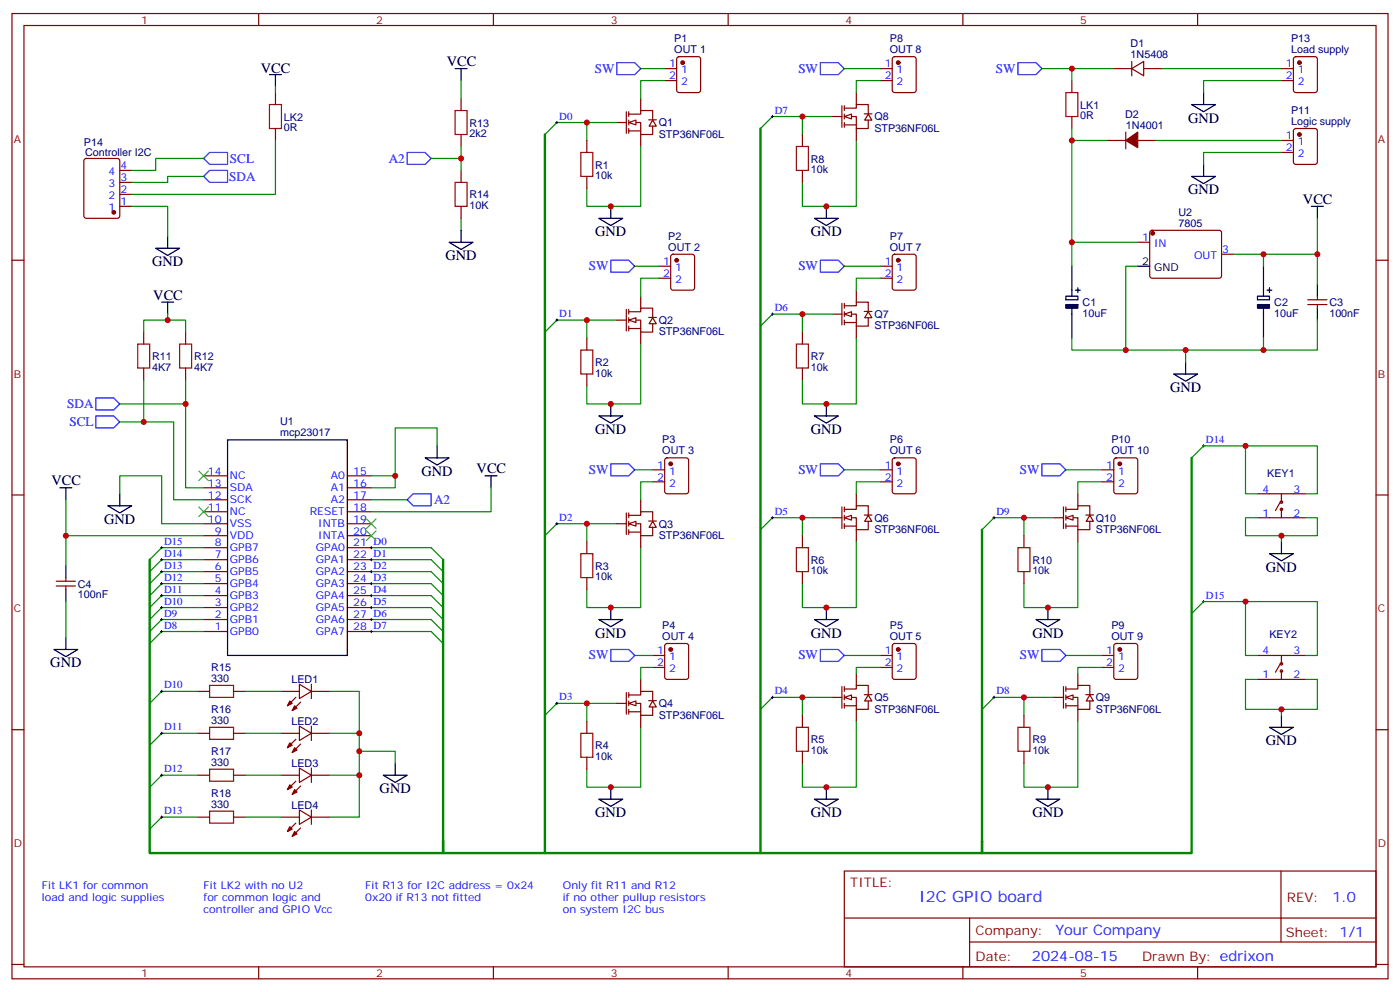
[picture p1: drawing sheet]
<svg xmlns="http://www.w3.org/2000/svg" width="412mm" height="292mm" viewBox="0 0 412 292" stroke-linecap="round" stroke-linejoin="round" font-family="sans-serif">
<g fill="none" stroke="#870000" stroke-width=".35">
<path d="M3.5 4h405.4v284.3h-405.4zM7.1 7.5h398.2v277.3h-398.2zM76.2 4v3.5M145.3 4v3.5M214.5 4v3.5M283.6 4v3.5M352.8 4v3.5M181.7 36.1h2.8M184.5 32.9v6.4M185.2 33.6h3.5v-1h3.6v2.8M185.2 32.9v1.4M185.2 35.4v1.4"/>
<path d="M185.2 37.9v1.4M185.2 38.6h3.5M187.3 36.1h1.4v3.5h3.6v-2.5M188.7 29v3.6M188.7 39.6v3.5M191.1 35.3h2.2M192.3 35.4l1 1.7h-2.1zM3.5 76.7h3.6M405.3 76.7h3.6M3.5 145.8h3.6M405.3 145.8h3.6M3.5 214.9h3.6"/>
<path d="M405.3 214.9h3.6M248.7 256.6h156.6v28.2h-156.6zM377.3 256.6v20.9M248.7 270.4h156.5M285.6 277.5h119.6M285.6 270.4v14.1M3.5 284.1h3.6M76.2 284.8v3.5M145.3 284.8v3.5M214.5 284.8v3.5M283.6 284.8v3.5M352.8 284.8v3.5"/>
<path d="M405.3 284.1h3.6"/>
</g>
<path d="M185.2 36.1l2.1-.7v1.4z" fill="#fff" stroke="#870000" stroke-width=".35"/>
<g fill="none" stroke="#870000" stroke-width=".35">
<path d="M181.7 94.3h2.8M184.5 91.1v6.4M185.2 91.8h3.5v-1h3.6v2.8M185.2 91.1v1.4M185.2 93.6v1.4M185.2 96.1v1.4M185.2 96.8h3.5M187.3 94.3h1.4v3.5h3.6v-2.4M188.7 87.2v3.6M188.7 97.8v3.6M191.1 93.5h2.2M192.3 93.6l1 1.8h-2.1z"/>
<path d="M60 157.8h7M60 154.3h7M60 150.7h7M60 147.2h7M60 143.7h7M60 140.2h7M102.3 157.8h7.1M102.3 154.3h7.1M102.3 150.7h7.1M102.3 147.2h7.1M102.3 143.7h7.1M102.3 140.2h7.1"/>
<path d="M60 179h7M60 175.4h7M60 171.9h7M60 168.4h7M60 164.9h7M60 161.3h7M102.3 179h7.1M102.3 175.4h7.1M102.3 171.9h7.1M102.3 168.4h7.1M102.3 164.9h7.1M102.3 161.3h7.1"/>
<path d="M60 186h7M60 182.5h7M102.3 186h7.1M102.3 182.5h7.1"/>
</g>
<path d="M176.4 64.3h7l-3.5 2.1zM179.9 60.8v3.5M179.9 119v3.5M67 129.6h35.3v63.5h-35.3zM176.4 122.5h7l-3.5 2.1z" fill="none" stroke="#000" stroke-width=".35"/>
<path d="M181.7 36.1h-8.8v5.3M188.7 43.1v17.7h-15.8v-5.3M181.7 94.3h-8.8v5.3M188.7 101.4v17.6h-15.8v-5.3" fill="none" stroke="#008700" stroke-width=".35"/>
<path d="M185.2 94.3l2.1-.7v1.4z" fill="#fff" stroke="#870000" stroke-width=".35"/>
<path d="M181.7 154.3h-8.8v5.3M188.7 161.3v17.7h-15.8v-5.3" fill="none" stroke="#008700" stroke-width=".35"/>
<path d="M179.9 179v3.5M176.4 182.5h7l-3.5 2.1z" fill="none" stroke="#000" stroke-width=".35"/>
<path d="M181.7 154.3h2.8M184.5 151.1v6.3M185.2 151.8h3.5v-1.1h3.6v2.9M185.2 151.1v1.4M185.2 153.6v1.4M185.2 156v1.4M185.2 156.7h3.5M187.3 154.3h1.4v3.5h3.6v-2.5M188.7 147.2v3.5M188.7 157.8v3.5M191.1 153.5h2.2M192.3 153.6l1 1.7h-2.1z" fill="none" stroke="#870000" stroke-width=".35"/>
<path d="M185.2 154.3l2.1-.7v1.4z" fill="#fff" stroke="#870000" stroke-width=".35"/>
<path d="M181.7 207.2h-8.8v5.3M188.7 214.2v17.7h-15.8v-5.3" fill="none" stroke="#008700" stroke-width=".35"/>
<path d="M176.4 235.4h7l-3.5 2.1zM179.9 231.9v3.5" fill="none" stroke="#000" stroke-width=".35"/>
<path d="M181.7 207.2h2.8M184.5 204v6.4M185.2 204.7h3.5v-1h3.6v2.8M185.2 204v1.4M185.2 206.5v1.4M185.2 209v1.4M185.2 209.7h3.5M187.3 207.2h1.4v3.5h3.6v-2.5M188.7 200.1v3.6M188.7 210.7v3.5M191.1 206.4h2.2M192.3 206.5l1 1.7h-2.1z" fill="none" stroke="#870000" stroke-width=".35"/>
<path d="M185.2 207.2l2.1-.7v1.4z" fill="#fff" stroke="#870000" stroke-width=".35"/>
<path d="M252.2 198.4v3.5M245.2 205.4h2.8M248 202.2v6.4M248.7 203h3.5v-1.1h3.6v2.8M248.7 202.2v1.5M248.7 204.7v1.4M248.7 207.2v1.4M248.7 207.9h3.5M250.8 205.4h1.4v3.6h3.6v-2.5M252.2 209v3.5M254.6 204.6h2.2M255.8 204.7l1 1.8h-2.1z" fill="none" stroke="#870000" stroke-width=".35"/>
<path d="M248.7 205.4l2.1-.7v1.4z" fill="#fff" stroke="#870000" stroke-width=".35"/>
<path d="M239.9 235.4h7l-3.5 2.1zM243.4 231.9v3.5" fill="none" stroke="#000" stroke-width=".35"/>
<path d="M245.2 205.4h-8.8v5.3M252.2 212.5v19.4h-15.8v-7.1" fill="none" stroke="#008700" stroke-width=".35"/>
<path d="M245.2 152.5h2.8M248 149.3v6.4M248.7 150h3.5v-1h3.6v2.8M248.7 149.3v1.4M248.7 151.8v1.4M248.7 154.3v1.4M248.7 155h3.5M250.8 152.5h1.4v3.5h3.6v-2.4M252.2 145.5v3.5M252.2 156v3.6M254.6 151.7h2.2M255.8 151.8l1 1.8h-2.1z" fill="none" stroke="#870000" stroke-width=".35"/>
<path d="M248.7 152.5l2.1-.7v1.4z" fill="#fff" stroke="#870000" stroke-width=".35"/>
<path d="M243.4 179v3.5M239.9 182.5h7l-3.5 2.1z" fill="none" stroke="#000" stroke-width=".35"/>
<path d="M245.2 152.5h-8.8v5.3M252.2 159.6v19.4h-15.8v-7.1" fill="none" stroke="#008700" stroke-width=".35"/>
<path d="M245.2 92.5h2.8M248 89.4v6.3M248.7 90.1h3.5v-1.1h3.6v2.8M248.7 89.4v1.4M248.7 91.8v1.4M248.7 94.3v1.4M248.7 95h3.5M250.8 92.5h1.4v3.6h3.6v-2.5M252.2 85.5v3.5M252.2 96.1v3.5M254.6 91.7h2.2M255.8 91.8l1 1.8h-2.1z" fill="none" stroke="#870000" stroke-width=".35"/>
<path d="M248.7 92.5l2.1-.7v1.4z" fill="#fff" stroke="#870000" stroke-width=".35"/>
<path d="M239.9 64.3h7l-3.5 2.1zM243.4 60.8v3.5M243.4 119v3.5M239.9 122.5h7l-3.5 2.1z" fill="none" stroke="#000" stroke-width=".35"/>
<path d="M245.2 34.3h-8.8v5.3M252.2 41.4v19.4h-15.8v-7.1M245.2 92.5h-8.8v5.3M252.2 99.6v19.4h-15.8v-7.1" fill="none" stroke="#008700" stroke-width=".35"/>
<path d="M245.2 34.3h2.8M248 31.2v6.3M248.7 31.9h3.5v-1.1h3.6v2.8M248.7 31.2v1.4M248.7 33.6v1.4M248.7 36.1v1.4M248.7 36.8h3.5M250.8 34.3h1.4v3.6h3.6v-2.5M252.2 27.3v3.5M252.2 37.9v3.5M254.6 33.5h2.2M255.8 33.6l1 1.8h-2.1z" fill="none" stroke="#870000" stroke-width=".35"/>
<path d="M248.7 34.3l2.1-.7v1.4z" fill="#fff" stroke="#870000" stroke-width=".35"/>
<path d="M317.5 198.4v3.5M310.4 205.4h2.9M313.3 202.2v6.4M314 203h3.5v-1.1h3.5v2.8M314 202.2v1.5M314 204.7v1.4M314 207.2v1.4M314 207.9h3.5M316.1 205.4h1.4v3.6h3.5v-2.5M317.5 209v3.5M319.9 204.6h2.2M321 204.7l1.1 1.8h-2.1z" fill="none" stroke="#870000" stroke-width=".35"/>
<path d="M314 205.4l2.1-.7v1.4z" fill="#fff" stroke="#870000" stroke-width=".35"/>
<path d="M305.2 235.4h7l-3.5 2.1zM308.7 231.9v3.5" fill="none" stroke="#000" stroke-width=".35"/>
<path d="M310.4 205.4h-8.8v5.3M317.5 212.5v19.4h-15.9v-7.1" fill="none" stroke="#008700" stroke-width=".35"/>
<path d="M310.4 152.5h2.9M313.3 149.3v6.4M314 150h3.5v-1h3.5v2.8M314 149.3v1.4M314 151.8v1.4M314 154.3v1.4M314 155h3.5M316.1 152.5h1.4v3.5h3.5v-2.4M317.5 145.5v3.5M317.5 156v3.6M319.9 151.7h2.2M321 151.8l1.1 1.8h-2.1z" fill="none" stroke="#870000" stroke-width=".35"/>
<path d="M314 152.5l2.1-.7v1.4z" fill="#fff" stroke="#870000" stroke-width=".35"/>
<g fill="none" stroke="#000" stroke-width=".35">
<path d="M79.4 22h3.5M81.1 22v3.5M134.1 20.2h3.5M135.8 20.2v3.5M351 30.8h7.1l-3.6 2.1zM354.5 27.3v3.5M351 52h7.1l-3.6 2.1zM354.5 48.4v3.6M45.9 73.1h7l-3.5 2.1zM49.4 69.6v3.5M132.3 71.4h7l-3.5 2.1zM135.8 67.8v3.6"/>
<path d="M315.7 78.4v8.8M335.1 78.4h3.6M372.2 78.4v8.8M386.3 60.8h3.5M388.1 60.8v3.5M47.6 89h3.6M49.4 89v3.5M314 87.2h3.5v1.1h-3.5zM315.7 89.7v9.9M316.8 85.5h1.4M317.5 84.8v1.4M370.4 87.2h3.5v1.1h-3.5z"/>
<path d="M372.2 89.7v9.9M373.2 85.5h1.4M373.9 84.8v1.4M388.1 83.7v3.5M388.1 90.8v3.5M345.7 110.2h7.1l-3.6 2.1zM349.2 106.6v3.6M125.2 134.9h7.1l-3.5 2.1zM128.8 131.3v3.6M17.6 143.7h3.6M19.4 143.7v3.5M31.7 149h7.1l-3.5 2.1z"/>
<path d="M35.3 145.5v3.5M142.9 140.2h3.5M144.6 140.2v3.5M377.5 159.6v3.5M19.4 166.6v3.5M19.4 173.7v3.5M308.7 179v3.5M373.9 163.1h7.1l-3.5 2.1zM15.9 191.3h7l-3.5 2.1zM19.4 187.8v3.5M305.2 182.5h7l-3.5 2.1zM373.9 214.2h7.1l-3.5 2.2z"/>
<path d="M377.5 210.7v3.5M112.9 228.4h7l-3.5 2.1zM116.4 224.8v3.6"/>
</g>
<g fill="none" stroke="#008700" stroke-width=".35">
<path d="M81.1 25.5v1.8M135.8 23.7v5.3M172.9 36.1h-8.9l-3.5 3.5M188.7 20.2h7.1M195.8 23.7h-7.1v5.3M236.4 34.3h-8.9l-3.5 3.6M248.7 20.2h10.6M259.3 23.7h-7.1v3.6M306.9 20.2h21.2M315.7 20.2v3.5M315.7 37.9v3.5M342.2 20.2h35.3"/>
<path d="M377.5 23.7h-23v3.6M60 52h-10.6v1.7h-10.6M60 46.7h-14.1v3.5h-7.1M81.1 41.4v15.9h-42.3M127 46.7h8.8M135.8 43.1v7.1M326.3 41.4h-10.6v37M340.4 41.4h37.1M377.5 44.9h-23v3.5M38.8 60.8h10.6v8.8M135.8 64.3v3.5M187 78.4h7"/>
<path d="M248.7 78.4h10.6M315.7 71.4h19.4M335.1 78.4h-3.5v24.7M363.4 74.9h24.7v8.8M372.2 74.9v3.5M388.1 64.3v10.6M42.3 97.8v-3.5h12.4v3.5M49.4 92.5v1.8M172.9 94.3h-8.9l-3.5 3.5M194 82h-5.3v5.2M236.4 92.5h-8.9l-3.5 3.6M259.3 82h-7.1v3.5"/>
<path d="M372.2 99.6v3.5M388.1 94.3v8.8h-72.4v-3.5M35.3 119h19.4v24.7h5.3M42.3 111.9v12.4M54.7 111.9v7.1M349.2 103.1v3.5M35.3 124.3h15.9v22.9h8.8M128.8 131.3v-5.3h-12.4v17.7h-7M187 138.4h5.3M248.7 138.4h10.6M314 138.4h10.6M351 134.9l3.5-3.6h33.6v14.2h-3.6"/>
<path d="M366.9 131.3v14.2h3.5M19.4 147.2v10.6h40.6M19.4 157.8v8.8M35.3 145.5v-5.3h12.3v14.1h12.4M109.4 140.2h7M109.4 147.2h10.5M144.6 143.7v7h-35.2M172.9 154.3h-8.9l-3.5 3.5M192.3 141.9h-3.6v5.3M236.4 152.5h-8.9l-3.5 3.5M259.3 141.9h-7.1v3.6M301.6 152.5h-8.8l-3.5 3.5"/>
<path d="M310.4 152.5h-8.8v5.3M317.5 159.6v19.4h-15.9v-7.1M324.6 141.9h-7.1v3.6M370.4 152.5h-3.5v5.3h10.6M384.5 152.5h3.6v5.3h-10.6v1.8M19.4 177.2v10.6M60 179h-12.4l-3.5 3.5M60 175.4h-12.4l-3.5 3.6M60 171.9h-12.4l-3.5 3.5M60 168.4h-12.4l-3.5 3.5M60 164.9h-12.4l-3.5 3.5M60 161.3h-12.4l-3.5 3.6"/>
<path d="M109.4 161.3h17.6l3.5 3.6M109.4 164.9h17.6l3.5 3.5M109.4 168.4h17.6l3.5 3.5M109.4 171.9h17.6l3.5 3.5M109.4 175.4h17.6l3.5 3.6M109.4 179h17.6l3.5 3.5M366.9 177.2v15.9h3.5M60 182.5h-12.4l-3.5 3.5M60 186h-12.4l-3.5 3.5M109.4 186h17.6l3.5 3.5M109.4 182.5h17.6l3.5 3.5M187 193.1h5.3"/>
<path d="M192.3 196.6h-3.6v3.5M248.7 193.1h10.6M259.3 196.6h-7.1v1.8M314 193.1h10.6M324.6 196.6h-7.1v1.8M351 180.7l3.5-3.5h33.6v15.9h-3.6M58.2 203.7h-10.6l-3.5 3.5M58.2 216h-10.6l-3.5 3.5M72.3 203.7h10.6M72.3 216h10.6M97 203.7h8.8v37h-8.8M97 216h8.8"/>
<path d="M172.9 207.2h-8.9l-3.5 3.5M236.4 205.4h-8.9l-3.5 3.6M301.6 205.4h-8.8l-3.5 3.6M370.4 200.1h-3.5v8.9h10.6M384.5 200.1h3.6v8.9h-10.6v1.7M58.2 228.4h-10.6l-3.5 3.5M72.3 228.4h10.6M97 228.4h8.8M105.8 221.3h10.6v3.5M58.2 240.7h-10.6l-3.5 3.5M72.3 240.7h10.6"/>
</g>
<path d="M160.5 39.6v211.7M224 37.9v213.4M351 134.9v116.4h-61.7v-3.5M289.3 156v91.8M44.1 164.9v86.4h86.4v-3.5M130.5 164.9v86.4h158.8v-3.5" fill="none" stroke="#008700" stroke-width=".71"/>
<g fill="none" stroke="#000" stroke-width=".29">
<path d="M163.7 36.1h.7M164 35.7v.7M227.2 34.3h.7M227.5 34v.7M163.7 94.3h.7M164 93.9v.8M227.2 92.5h.7M227.5 92.2v.7M354.2 131.3h.7M354.5 131v.7M163.7 154.3h.7M164 153.9v.7"/>
<path d="M227.2 152.5h.7M227.5 152.2v.7M292.5 152.5h.7M292.8 152.2v.7M47.3 161.3h.7M47.3 164.9h.7M47.3 168.4h.7M47.3 171.9h.7M47.3 175.4h.7M47.3 179h.7M47.6 161v.7M47.6 164.5v.7"/>
<path d="M47.6 168v.7M47.6 171.6v.7M47.6 175.1v.7M47.6 178.6v.7M109 161.3h.7M109 164.9h.7M109 168.4h.7M109 171.9h.7M109 175.4h.7M109 179h.7M109.4 161v.7M109.4 164.5v.7"/>
<path d="M109.4 168v.7M109.4 171.6v.7M109.4 175.1v.7M109.4 178.6v.7M354.2 177.2h.7M354.5 176.8v.8M47.3 182.5h.7M47.3 186h.7M47.6 182.1v.7M47.6 185.7v.7M109 182.5h.7M109 186h.7"/>
<path d="M109.4 182.1v.7M109.4 185.7v.7M47.3 203.7h.7M47.3 216h.7M47.6 203.3v.7M47.6 215.7v.7M163.7 207.2h.7M164 206.8v.7M227.2 205.4h.7M227.5 205.1v.7M292.5 205.4h.7M292.8 205.1v.7"/>
<path d="M47.3 228.4h.7M47.6 228v.7M47.3 240.7h.7M47.6 240.3v.8"/>
</g>
<path d="M58.6 138.7l2.8 2.9M61.4 138.7l-2.8 2.9M58.6 149.3l2.8 2.9M61.4 149.3l-2.8 2.9M107.9 152.9l2.9 2.8M107.9 156.4l2.9 2.8M110.8 152.9l-2.9 2.8M110.8 156.4l-2.9 2.8" fill="none" stroke="#3c3" stroke-width=".35"/>
<g fill="none" stroke="#00f" stroke-width=".35">
<path d="M181.7 18.5h5.3l1.7 1.7-1.7 1.8h-5.3zM241.7 18.5h5.2l1.8 1.7-1.8 1.8h-5.2zM299.9 18.5h5.3l1.7 1.7-1.7 1.8h-5.3zM60 46.7l1.7-1.8h5.3v3.5h-5.3zM60 52l1.7-1.8h5.3v3.5h-5.3zM119.9 44.9h5.3l1.8 1.8-1.8 1.7h-5.3zM179.9 76.7h5.3l1.8 1.7-1.8 1.8h-5.3zM241.7 76.7h5.2l1.8 1.7-1.8 1.8h-5.2zM28.2 117.2h5.3l1.8 1.8-1.8 1.8h-5.3zM28.2 122.5h5.3l1.8 1.8-1.8 1.7h-5.3zM179.9 136.6h5.3l1.8 1.8-1.8 1.8h-5.3zM241.7 136.6h5.2l1.8 1.8-1.8 1.8h-5.2z"/>
<path d="M306.9 136.6h5.3l1.8 1.8-1.8 1.8h-5.3zM119.9 147.2l1.8-1.7h5.3v3.5h-5.3zM179.9 191.3h5.3l1.8 1.8-1.8 1.7h-5.3zM241.7 191.3h5.2l1.8 1.8-1.8 1.7h-5.2zM306.9 191.3h5.3l1.8 1.8-1.8 1.7h-5.3z"/>
</g>
<g fill="none" stroke="#870000" stroke-width=".35">
<path d="M199.6 16.9l.4-.2h5.7l.6 .4 .1 9.5-.5 .6-5.9 .1-.6-.5-.1-9.4zM263.1 16.9l.4-.2h5.7l.6 .4 .1 9.5-.5 .6-5.9 .1-.6-.5-.1-9.4zM333.4 18.1v4.2M381.2 16.9l.5-.2h5.6l.7 .4 .1 9.5-.5 .6-5.9 .1-.6-.5-.1-9.4zM81.1 27.3v3.5M81.1 37.9v3.5M135.8 29v3.6M135.8 39.6v3.5M195.8 20.2h3.5M195.8 23.7h3.5M236.4 39.6v3.5M259.3 20.2h3.5"/>
<path d="M259.3 23.7h3.5M315.7 23.7v3.6M315.7 34.3v3.6M328.1 20.2h5.3M331.6 38.9v5M333.4 20.2l3.5-2.1v4.2zM336.9 20.2h5.3M377.5 20.2h3.5M377.5 23.7h3.5M381.2 38.1l.5-.2h5.6l.7 .4 .1 9.4-.5 .7h-5.9l-.6-.4-.1-9.4zM24.9 46.9l.5-.2h9.2l.6 .4 .1 16.5-.5 .7h-9.4l-.7-.5v-16.4zM35.3 50.2h3.5"/>
<path d="M35.3 53.7h3.5M35.3 57.3h3.5M135.8 50.2v3.5M172.9 41.4v3.5M172.9 52v3.5M236.4 50.2v3.5M326.3 41.4h5.3M335.1 41.4h5.3M377.5 41.4h3.5M377.5 44.9h3.5M35.3 60.8h3.5M135.8 60.8v3.5"/>
<path d="M194 78.4h3.6M197.8 75.1l.5-.2h5.6l.7 .4v9.5l-.5 .6-5.8 .1-.7-.5v-9.4zM259.3 78.4h3.5M263.1 75.1l.4-.2h5.7l.6 .4 .1 9.5-.5 .6-5.9 .1-.6-.5-.1-9.4zM335.1 71.4h3.6M338.9 68l.5-.2 20 .1 .4 .6v13l-.7 .5-20-.1-.4-.7v-12.7zM359.8 74.9h3.6M42.3 97.8v3.6M54.7 97.8v3.6M172.9 99.6v3.5M194 82h3.6M236.4 97.8v3.6"/>
<path d="M259.3 82h3.5M385.2 89.7h5.7M385.2 88.3h5.7M388.1 87.2v1.1M388.1 89.7v1.1M42.3 108.4v3.5M54.7 108.4v3.5M172.9 110.2v3.5M236.4 108.4v3.5M192.3 138.4h3.5M196 135.1l.5-.2h5.6l.7 .4v9.4l-.4 .7-5.9 .1-.7-.5v-9.4zM259.3 138.4h3.5"/>
<path d="M263.1 135.1l.4-.2h5.7l.6 .4 .1 9.4-.5 .7-5.9 .1-.6-.5-.1-9.4zM324.6 138.4h3.5M328.3 135.1l.5-.2h5.6l.7 .4v9.4l-.4 .7-5.9 .1-.7-.5v-9.4zM172.9 159.6v3.5M192.3 141.9h3.5M236.4 157.8v3.5M259.3 141.9h3.5M301.6 157.8v3.5M324.6 141.9h3.5M370.4 145.5h14.1M370.4 152.5h14.1M377.1 147.9l-1.4 2.5"/>
<path d="M377.5 145.5v2.4M377.5 150v2.5M16.6 172.6h5.6M16.6 171.2h5.6M19.4 170.1v1.1M19.4 172.6v1.1M172.9 170.1v3.6M236.4 168.4v3.5M301.6 168.4v3.5M192.3 193.1h3.5M192.3 196.6h3.5M196 189.8l.5-.3h5.6l.7 .5v9.4l-.4 .7h-5.9l-.7-.4v-9.4z"/>
<path d="M259.3 193.1h3.5M259.3 196.6h3.5M263.1 189.8l.4-.3h5.7l.6 .5 .1 9.4-.5 .7h-5.9l-.6-.4-.1-9.4zM324.6 193.1h3.5M324.6 196.6h3.5M328.3 189.8l.5-.3h5.6l.7 .5v9.4l-.4 .7h-5.9l-.7-.4v-9.4zM370.4 193.1h14.1M377.1 195.5l-1.4 2.5M377.5 193.1v2.4M377.5 197.7v2.4M58.2 203.7h3.5M58.2 216h3.5"/>
<path d="M68.8 203.7h3.5M68.8 216h3.5M82.9 203.7h5.3M82.9 216h5.3M87.1 205.4l-2.4 2.5M87.1 217.8l-2.4 2.4M88.2 201.5l3.5 2.2-3.5 2.1zM88.2 213.9l3.5 2.1-3.5 2.1zM88.5 206.8l-2.4 2.5M88.5 219.2l-2.4 2.5M91.7 203.7h5.3M91.7 216h5.3"/>
<path d="M91.7 201.5v4.3M91.7 213.9v4.2M172.9 212.5v3.5M236.4 210.7v3.5M301.6 210.7v3.5M370.4 200.1h14.1M58.2 228.4h3.5M68.8 228.4h3.5M82.9 228.4h5.3M87.1 230.1l-2.4 2.5M88.2 226.2l3.5 2.2-3.5 2.1zM88.2 238.6l3.5 2.1-3.5 2.1z"/>
<path d="M88.5 231.5l-2.4 2.5M91.7 228.4h5.3M91.7 226.2v4.3M91.7 238.6v4.2M172.9 223.1v3.5M236.4 221.3v3.5M301.6 221.3v3.5M58.2 240.7h3.5M68.8 240.7h3.5M82.9 240.7h5.3M87.1 242.5l-2.4 2.4M88.5 243.9l-2.4 2.4"/>
<path d="M91.7 240.7h5.3"/>
<circle cx="377.5" cy="147.9" r=".35"/>
<circle cx="377.5" cy="150" r=".35"/>
<circle cx="377.5" cy="195.5" r=".35"/>
<circle cx="377.5" cy="197.7" r=".35"/>
</g>
<g fill="#870000" stroke="#870000" stroke-width=".35">
<path d="M85.4 206.5l.7 .7-1.4 .7z"/>
<path d="M86.8 207.9l.7 .7-1.4 .7z"/>
<path d="M85.4 218.8l.7 .7-1.4 .7z"/>
<path d="M86.8 220.2l.7 .7-1.4 .8z"/>
<path d="M85.4 231.2l.7 .7-1.4 .7z"/>
<path d="M86.8 232.6l.7 .7-1.4 .7z"/>
<path d="M85.4 243.5l.7 .7-1.4 .7z"/>
<path d="M86.8 244.9l.7 .7-1.4 .7z"/>
<path d="M331.6 41.4l3.5-2.5v4.6z"/>
<circle cx="201.1" cy="18.5" r=".53"/>
<circle cx="199.3" cy="76.7" r=".53"/>
<circle cx="197.6" cy="136.6" r=".53"/>
<circle cx="197.6" cy="191.3" r=".53"/>
<circle cx="264.6" cy="191.3" r=".53"/>
<circle cx="264.6" cy="136.6" r=".53"/>
<circle cx="264.6" cy="76.7" r=".53"/>
<circle cx="264.6" cy="18.5" r=".53"/>
<circle cx="329.8" cy="191.3" r=".53"/>
<circle cx="329.8" cy="136.6" r=".53"/>
<circle cx="382.8" cy="39.6" r=".53"/>
<circle cx="339.5" cy="68.7" r=".53"/>
<circle cx="382.8" cy="18.5" r=".53"/>
<circle cx="33.5" cy="62.5" r=".53"/>
</g>
<path d="M314 89.7h3.5v1.1h-3.5zM370.4 89.7h3.5v1.1h-3.5z" fill="#000" stroke="#000" stroke-width=".35"/>
<g fill="none" stroke="#a10000" stroke-width=".35">
<path d="M79.4 30.8h3.5v7.1h-3.5zM134.1 32.6h3.5v7h-3.5zM314 27.3h3.5v7h-3.5zM134.1 53.7h3.5v7.1h-3.5zM171.1 44.9h3.5v7.1h-3.5zM234.6 43.1h3.5v7.1h-3.5zM40.6 101.4h3.5v7h-3.5zM52.9 101.4h3.5v7h-3.5zM171.1 103.1h3.5v7.1h-3.5zM234.6 101.4h3.5v7h-3.5zM171.1 163.1h3.5v7h-3.5zM234.6 161.3h3.5v7.1h-3.5z"/>
<path d="M299.9 161.3h3.5v7.1h-3.5zM61.7 201.9h7.1v3.5h-7.1zM61.7 214.2h7.1v3.6h-7.1zM171.1 216h3.5v7.1h-3.5zM234.6 214.2h3.5v7.1h-3.5zM299.9 214.2h3.5v7.1h-3.5zM61.7 226.6h7.1v3.5h-7.1zM61.7 238.9h7.1v3.6h-7.1z"/>
</g>
<g fill="#c00">
<circle cx="179.9" cy="60.8" r=".88"/>
<circle cx="179.9" cy="119" r=".88"/>
<circle cx="179.9" cy="179" r=".88"/>
<circle cx="179.9" cy="231.9" r=".88"/>
<circle cx="172.9" cy="36.1" r=".88"/>
<circle cx="236.4" cy="34.3" r=".88"/>
<circle cx="172.9" cy="94.3" r=".88"/>
<circle cx="236.4" cy="92.5" r=".88"/>
<circle cx="172.9" cy="154.3" r=".88"/>
<circle cx="236.4" cy="152.5" r=".88"/>
<circle cx="301.6" cy="152.5" r=".88"/>
<circle cx="172.9" cy="207.2" r=".88"/>
<circle cx="236.4" cy="205.4" r=".88"/>
<circle cx="301.6" cy="205.4" r=".88"/>
<circle cx="372.2" cy="74.9" r=".88"/>
<circle cx="372.2" cy="103.1" r=".88"/>
<circle cx="349.3" cy="103.1" r=".88"/>
<circle cx="331.6" cy="103.1" r=".88"/>
<circle cx="116.4" cy="140.2" r=".88"/>
<circle cx="135.8" cy="46.7" r=".88"/>
<circle cx="105.8" cy="221.3" r=".88"/>
<circle cx="105.8" cy="216" r=".88"/>
<circle cx="105.8" cy="228.4" r=".88"/>
<circle cx="366.9" cy="177.2" r=".88"/>
<circle cx="366.9" cy="131.3" r=".88"/>
<circle cx="377.5" cy="157.8" r=".88"/>
<circle cx="377.5" cy="209" r=".88"/>
<circle cx="19.4" cy="157.8" r=".88"/>
<circle cx="315.7" cy="71.4" r=".88"/>
<circle cx="388.1" cy="74.9" r=".88"/>
<circle cx="49.4" cy="94.3" r=".88"/>
<circle cx="54.7" cy="119" r=".88"/>
<circle cx="42.3" cy="124.3" r=".88"/>
<circle cx="243.4" cy="231.9" r=".88"/>
<circle cx="308.7" cy="231.9" r=".88"/>
<circle cx="243.4" cy="179" r=".88"/>
<circle cx="308.7" cy="179" r=".88"/>
<circle cx="243.4" cy="119" r=".88"/>
<circle cx="243.4" cy="60.8" r=".88"/>
<circle cx="315.7" cy="20.2" r=".88"/>
<circle cx="315.7" cy="41.4" r=".88"/>
</g>
<text font-size="4.6" fill="#00f" x="270.8" y="265.6">I2C GPIO board</text>
<g font-size="4.2">
<text x="76.8" y="21.6">VCC</text>
<text x="131.6" y="19.5">VCC</text>
<text x="350" y="36.1">GND</text>
<text x="350" y="57.3">GND</text>
<text x="383.8" y="60.1">VCC</text>
<text x="175.3" y="69.6">GND</text>
<text x="238.8" y="69.6">GND</text>
<text x="131.2" y="76.7">GND</text>
<text x="44.8" y="78.4">GND</text>
<text x="45.2" y="88.3">VCC</text>
<text x="344.7" y="115.5">GND</text>
<text x="175.3" y="127.8">GND</text>
<text x="238.8" y="127.8">GND</text>
<text x="15.2" y="143">VCC</text>
<text x="124.2" y="140.2">GND</text>
<text x="140.4" y="139.5">VCC</text>
<text x="30.7" y="154.3">GND</text>
<text x="372.9" y="168.4">GND</text>
<text x="175.3" y="187.8">GND</text>
<text x="238.8" y="187.8">GND</text>
<text x="304.1" y="187.8">GND</text>
<text x="14.8" y="196.6">GND</text>
<text x="372.9" y="219.5">GND</text>
<text x="111.8" y="233.6">GND</text>
<text x="175.3" y="240.7">GND</text>
<text x="238.8" y="240.7">GND</text>
<text x="304.1" y="240.7">GND</text>
</g>
<g font-size="4.2" fill="#00f">
<text x="392.5" y="265.8">1.0</text>
<text x="310.9" y="275.4">Your Company</text>
<text x="304" y="283.2">2024-08-15</text>
</g>
<g font-size="3.9" fill="#00f">
<text x="175.2" y="21.4">SW</text>
<text x="235.2" y="21.4">SW</text>
<text x="293.4" y="21.4">SW</text>
<text x="114.5" y="47.9">A2</text>
<text x="67.5" y="53.3">SDA</text>
<text x="67.7" y="48">SCL</text>
<text x="173.4" y="79.6">SW</text>
<text x="235.2" y="79.6">SW</text>
<text x="19.8" y="120.3">SDA</text>
<text x="20.5" y="125.4">SCL</text>
<text x="173.4" y="139.6">SW</text>
<text x="235.2" y="139.6">SW</text>
<text x="300.4" y="139.6">SW</text>
<text x="127.9" y="148.4">A2</text>
<text x="173.4" y="194.2">SW</text>
<text x="235.2" y="194.2">SW</text>
<text x="300.4" y="194.2">SW</text>
</g>
<g font-size="3.9" fill="#800">
<text x="250.5" y="261.2">TITLE:</text>
<text x="379.1" y="265.8">REV:</text>
<text x="287.4" y="275.4">Company:</text>
<text x="378.7" y="276">Sheet: 1/1</text>
<text x="287.4" y="283">Date:</text>
<text x="336.4" y="283.1">Drawn By: edrixon</text>
</g>
<g font-size="3.2" fill="#800">
<text x="41.6" y="7">1</text>
<text x="110.8" y="7">2</text>
<text x="179.9" y="7">3</text>
<text x="249.1" y="7">4</text>
<text x="318.2" y="7">5</text>
<text x="4.1" y="42.1">A</text>
<text x="405.9" y="42.1">A</text>
<text x="4.1" y="111.2">B</text>
<text x="405.9" y="111.2">B</text>
<text x="4.1" y="180.4">C</text>
<text x="405.9" y="180.4">C</text>
<text x="4.1" y="249.5">D</text>
<text x="405.9" y="249.5">D</text>
<text x="41.6" y="287.8">1</text>
<text x="110.8" y="287.8">2</text>
<text x="179.9" y="287.8">3</text>
<text x="249.1" y="287.8">4</text>
<text x="318.2" y="287.8">5</text>
</g>
<g font-size="3.2" fill="#000080">
<text x="198.6" y="15.6">OUT 1</text>
<text x="198.6" y="12.5">P1</text>
<text x="262.1" y="15.6">OUT 8</text>
<text x="262.1" y="12.5">P8</text>
<text x="333" y="17">1N5408</text>
<text x="333" y="13.9">D1</text>
<text x="380.3" y="15.6">Load supply</text>
<text x="380.3" y="12.5">P13</text>
<text x="83.6" y="35.5">LK2</text>
<text x="257.6" y="35.5">Q8</text>
<text x="318.2" y="35.1">0R</text>
<text x="318.2" y="32">LK1</text>
<text x="331.4" y="34.7">D2</text>
<text x="380.3" y="33.6">P11</text>
<text x="83.6" y="38.6">0R</text>
<text x="138.3" y="40.4">2k2</text>
<text x="138.3" y="37.3">R13</text>
<text x="194.1" y="40.6">STP36NF06L</text>
<text x="194.1" y="37.2">Q1</text>
<text x="257.6" y="38.8">STP36NF06L</text>
<text x="331.7" y="37.9">1N4001</text>
<text x="380.3" y="36.8">Logic supply</text>
<text x="24.7" y="43.1">P14</text>
<text x="25.1" y="46">Controller I2C</text>
<text x="238.8" y="47.9">R8</text>
<text x="175.3" y="52.7">10k</text>
<text x="175.3" y="49.6">R1</text>
<text x="238.8" y="51">10k</text>
<text x="138.3" y="58.5">R14</text>
<text x="138.3" y="61.5">10K</text>
<text x="347.1" y="63.6">U2</text>
<text x="196.9" y="70.7">P2</text>
<text x="262.1" y="70.7">P7</text>
<text x="347.1" y="66.7">7805</text>
<text x="196.9" y="73.8">OUT 2</text>
<text x="262.1" y="73.8">OUT 7</text>
<text x="194.1" y="95.4">Q2</text>
<text x="257.6" y="93.7">Q7</text>
<text x="318.9" y="93.3">10uF</text>
<text x="318.9" y="90.2">C1</text>
<text x="375.4" y="93.3">10uF</text>
<text x="375.4" y="90.2">C2</text>
<text x="391.6" y="93.3">100nF</text>
<text x="391.6" y="90.2">C3</text>
<text x="194.1" y="98.8">STP36NF06L</text>
<text x="257.6" y="97.1">STP36NF06L</text>
<text x="44.8" y="106.1">R11</text>
<text x="57.1" y="106.1">R12</text>
<text x="175.3" y="107.9">R2</text>
<text x="238.8" y="106.1">R7</text>
<text x="44.8" y="109.2">4K7</text>
<text x="57.1" y="109.2">4K7</text>
<text x="175.3" y="110.9">10k</text>
<text x="238.8" y="109.2">10k</text>
<text x="82.5" y="125.3">U1</text>
<text x="82.5" y="128.5">mcp23017</text>
<text x="195.1" y="130.6">P3</text>
<text x="262.1" y="130.6">P6</text>
<text x="327.4" y="130.6">P10</text>
<text x="195.1" y="133.8">OUT 3</text>
<text x="262.1" y="133.8">OUT 6</text>
<text x="327.4" y="133.8">OUT 10</text>
<text x="373.3" y="140.6">KEY1</text>
<text x="194.1" y="155.4">Q3</text>
<text x="257.6" y="153.6">Q6</text>
<text x="322.8" y="153.6">Q10</text>
<text x="194.1" y="158.8">STP36NF06L</text>
<text x="257.6" y="157">STP36NF06L</text>
<text x="322.8" y="157">STP36NF06L</text>
<text x="175.3" y="167.8">R3</text>
<text x="238.8" y="166.1">R6</text>
<text x="304.1" y="166.1">R10</text>
<text x="22.9" y="173.1">C4</text>
<text x="175.3" y="170.9">10k</text>
<text x="238.8" y="169.1">10k</text>
<text x="304.1" y="169.1">10k</text>
<text x="22.9" y="176.2">100nF</text>
<text x="195.1" y="185.3">P4</text>
<text x="262.1" y="185.3">P5</text>
<text x="327.4" y="185.3">P9</text>
<text x="195.1" y="188.5">OUT 4</text>
<text x="262.1" y="188.5">OUT 5</text>
<text x="327.4" y="188.5">OUT 9</text>
<text x="373.9" y="187.8">KEY2</text>
<text x="62.2" y="197.7">R15</text>
<text x="62.2" y="200.8">330</text>
<text x="85.8" y="201.3">LED1</text>
<text x="194.1" y="208.3">Q4</text>
<text x="257.6" y="209.9">STP36NF06L</text>
<text x="257.6" y="206.6">Q5</text>
<text x="322.8" y="209.9">STP36NF06L</text>
<text x="322.8" y="206.6">Q9</text>
<text x="62.2" y="213.2">330</text>
<text x="62.2" y="210">R16</text>
<text x="85.8" y="213.6">LED2</text>
<text x="194.1" y="211.7">STP36NF06L</text>
<text x="175.3" y="220.7">R4</text>
<text x="238.8" y="219">R5</text>
<text x="304.1" y="219">R9</text>
<text x="62.2" y="225.5">330</text>
<text x="62.2" y="222.4">R17</text>
<text x="85.8" y="226">LED3</text>
<text x="175.3" y="223.8">10k</text>
<text x="238.8" y="222.1">10k</text>
<text x="304.1" y="222.1">10k</text>
<text x="62.2" y="237.9">330</text>
<text x="62.2" y="234.7">R18</text>
<text x="85.8" y="238.3">LED4</text>
</g>
<g font-size="3.2" fill="#00f">
<text x="197.1" y="19.9">1</text>
<text x="197.1" y="23.4">2</text>
<text x="200.6" y="21.6">1</text>
<text x="260.6" y="19.9">1</text>
<text x="260.6" y="23.4">2</text>
<text x="264.1" y="21.6">1</text>
<text x="378.8" y="19.9">1</text>
<text x="378.8" y="23.4">2</text>
<text x="382.3" y="21.6">1</text>
<text x="200.6" y="25.2">2</text>
<text x="264.1" y="25.2">2</text>
<text x="382.3" y="25.2">2</text>
<text x="164.7" y="35.2">D0</text>
<text x="228.2" y="33.4">D7</text>
<text x="378.8" y="41">1</text>
<text x="378.8" y="44.6">2</text>
<text x="382.3" y="42.8">1</text>
<text x="382.3" y="46.3">2</text>
<text x="32" y="51.6">4</text>
<text x="35.5" y="49.8">4</text>
<text x="35.5" y="53.4">3</text>
<text x="32" y="55.1">3</text>
<text x="32" y="58.7">2</text>
<text x="35.5" y="56.9">2</text>
<text x="32" y="62.2">1</text>
<text x="35.5" y="60.4">1</text>
<text x="336.5" y="71">1</text>
<text x="340" y="72.8">IN</text>
<text x="351.8" y="76.3">OUT</text>
<text x="360" y="74.5">3</text>
<text x="195.4" y="78.1">1</text>
<text x="195.4" y="81.6">2</text>
<text x="198.9" y="79.8">1</text>
<text x="198.9" y="83.4">2</text>
<text x="260.6" y="78.1">1</text>
<text x="260.6" y="81.6">2</text>
<text x="264.1" y="79.8">1</text>
<text x="264.1" y="83.4">2</text>
<text x="164.7" y="93.4">D1</text>
<text x="228.2" y="91.7">D6</text>
<text x="355.2" y="130.5">D14</text>
<text x="61.2" y="143.3">13</text>
<text x="61.2" y="139.8">14</text>
<text x="67.7" y="141.2">NC</text>
<text x="97.4" y="141.2">A0</text>
<text x="104.1" y="139.8">15</text>
<text x="104.1" y="143.3">16</text>
<text x="193.6" y="138">1</text>
<text x="193.6" y="141.6">2</text>
<text x="197.1" y="139.8">1</text>
<text x="197.1" y="143.3">2</text>
<text x="260.6" y="138">1</text>
<text x="260.6" y="141.6">2</text>
<text x="264.1" y="139.8">1</text>
<text x="264.1" y="143.3">2</text>
<text x="325.9" y="138">1</text>
<text x="325.9" y="141.6">2</text>
<text x="329.4" y="139.8">1</text>
<text x="329.4" y="143.3">2</text>
<text x="61.2" y="146.9">12</text>
<text x="67.7" y="148.3">SCK</text>
<text x="67.7" y="144.7">SDA</text>
<text x="97.4" y="144.7">A1</text>
<text x="97.4" y="148.3">A2</text>
<text x="104.1" y="146.9">17</text>
<text x="371.9" y="145.1">4</text>
<text x="381" y="145.1">3</text>
<text x="61.2" y="153.9">10</text>
<text x="61.2" y="150.4">11</text>
<text x="67.7" y="155.3">VSS</text>
<text x="67.7" y="151.8">NC</text>
<text x="91.3" y="151.8">RESET</text>
<text x="93.8" y="155.3">INTB</text>
<text x="104.1" y="150.4">18</text>
<text x="104.1" y="153.9">19</text>
<text x="164.7" y="153.4">D2</text>
<text x="228.2" y="151.6">D5</text>
<text x="293.5" y="151.6">D9</text>
<text x="371.9" y="152.2">1</text>
<text x="381" y="152.2">2</text>
<text x="48.3" y="160.4">D15</text>
<text x="63.2" y="161">8</text>
<text x="63.2" y="157.4">9</text>
<text x="67.7" y="158.9">VDD</text>
<text x="93.8" y="158.9">INTA</text>
<text x="104.1" y="157.4">20</text>
<text x="104.1" y="161">21 D0</text>
<text x="48.3" y="167.5">D13</text>
<text x="48.3" y="164">D14</text>
<text x="63.2" y="164.5">7</text>
<text x="67.7" y="165.9">GPB6</text>
<text x="67.7" y="162.4">GPB7</text>
<text x="93" y="162.4">GPA0</text>
<text x="93" y="165.9">GPA1</text>
<text x="104.1" y="164.5">22 D1</text>
<text x="48.3" y="171">D12</text>
<text x="63.2" y="171.6">5</text>
<text x="63.2" y="168">6</text>
<text x="67.7" y="173">GPB4</text>
<text x="67.7" y="169.4">GPB5</text>
<text x="93" y="169.4">GPA2</text>
<text x="93" y="173">GPA3</text>
<text x="104.1" y="168">23 D2</text>
<text x="104.1" y="171.6">24 D3</text>
<text x="48.3" y="178.1">D10</text>
<text x="48.3" y="174.6">D11</text>
<text x="63.2" y="178.6">3</text>
<text x="63.2" y="175.1">4</text>
<text x="67.7" y="176.5">GPB3</text>
<text x="93" y="176.5">GPA4</text>
<text x="104.1" y="175.1">25 D4</text>
<text x="104.1" y="178.6">26 D5</text>
<text x="355.2" y="176.3">D15</text>
<text x="48.3" y="185.1">D8</text>
<text x="48.3" y="181.6">D9</text>
<text x="63.2" y="185.7">1</text>
<text x="63.2" y="182.1">2</text>
<text x="67.7" y="183.6">GPB1</text>
<text x="67.7" y="180">GPB2</text>
<text x="93" y="180">GPA5</text>
<text x="93" y="183.6">GPA6</text>
<text x="104.1" y="182.1">27 D6</text>
<text x="104.1" y="185.7">28 D7</text>
<text x="67.7" y="187.1">GPB0</text>
<text x="93" y="187.1">GPA7</text>
<text x="193.6" y="192.7">1</text>
<text x="193.6" y="196.3">2</text>
<text x="197.1" y="194.5">1</text>
<text x="260.6" y="192.7">1</text>
<text x="260.6" y="196.3">2</text>
<text x="264.1" y="194.5">1</text>
<text x="325.9" y="192.7">1</text>
<text x="325.9" y="196.3">2</text>
<text x="329.4" y="194.5">1</text>
<text x="371.9" y="192.7">4</text>
<text x="381" y="192.7">3</text>
<text x="48.3" y="202.8">D10</text>
<text x="197.1" y="198">2</text>
<text x="264.1" y="198">2</text>
<text x="329.4" y="198">2</text>
<text x="371.9" y="199.8">1</text>
<text x="381" y="199.8">2</text>
<text x="164.7" y="206.3">D3</text>
<text x="228.2" y="204.5">D4</text>
<text x="293.5" y="204.5">D8</text>
<text x="48.3" y="215.1">D11</text>
<text x="48.3" y="227.5">D12</text>
<text x="48.3" y="239.8">D13</text>
<text x="12.3" y="261.9">Fit LK1 for common</text>
<text x="60" y="261.9">Fit LK2 with no U2</text>
<text x="107.6" y="261.9">Fit R13 for I2C address = 0x24</text>
<text x="165.8" y="261.9">Only fit R11 and R12</text>
<text x="12.3" y="265.4">load and logic supplies</text>
<text x="60" y="268.9">controller and GPIO Vcc</text>
<text x="60" y="265.4">for common logic and</text>
<text x="107.6" y="265.4">0x20 if R13 not fitted</text>
<text x="165.8" y="268.9">on system I2C bus</text>
<text x="165.8" y="265.4">if no other pullup resistors</text>
</g>
<g font-size="3.2">
<text x="336.5" y="78.1">2</text>
<text x="340" y="79.8">GND</text>
</g>
</svg>
